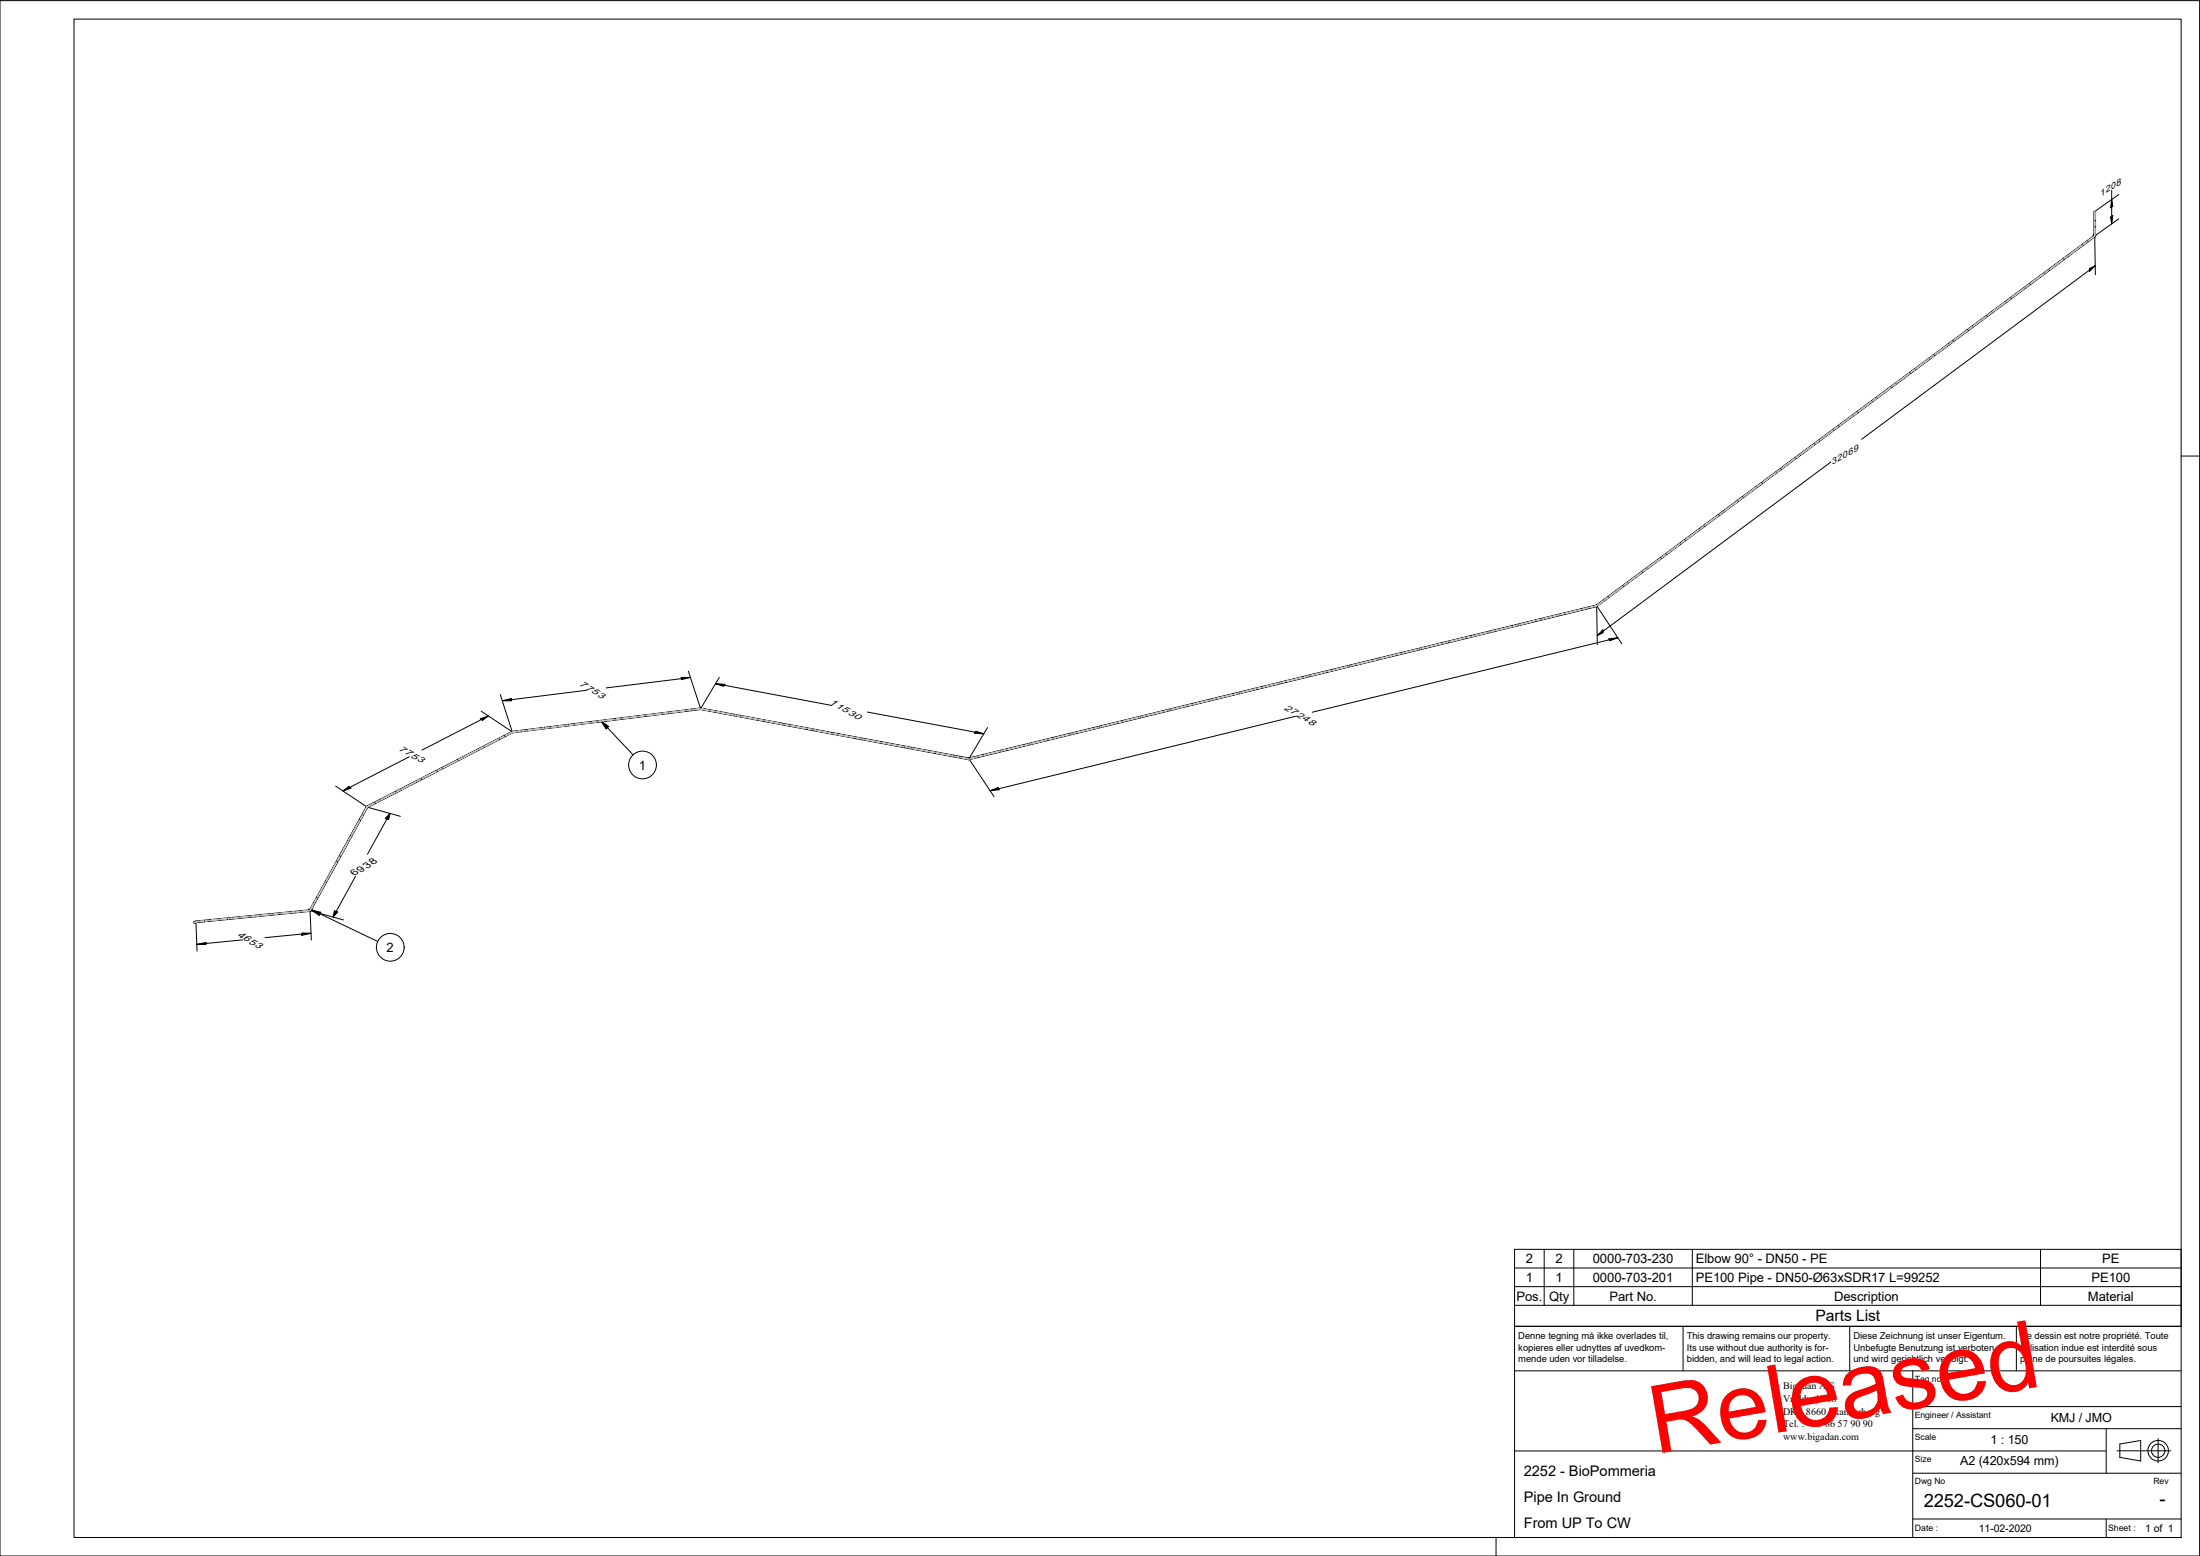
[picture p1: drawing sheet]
<svg xmlns="http://www.w3.org/2000/svg" width="594mm" height="420mm" viewBox="0 0 594 420" stroke-linecap="round" stroke-linejoin="round" font-family="sans-serif">
<!-- layer: 3D Sketch Geometry -->
<g fill="none" stroke="#c0c0c0" stroke-width=".27">
<path d="M565.7 57.1v2.2M565.7 59.9v1.1M546.7 77.8l-3.5 2.5M548 76.8l-.9 .7M551.9 74l-3.5 2.5M553.2 73l-.9 .6M557 70.1l-3.4 2.6M558.3 69.1l-.9 .7M562.2 66.3l-3.4 2.5M563.5 65.3l-.8 .7M565.7 61.5v2.2l-1.8 1.3M516.9 99.9l-.8 .6"/>
<path d="M520.8 97l-3.4 2.6M522.1 96.1l-.8 .6M526 93.1l-3.4 2.6M527.3 92.2l-.9 .6M531.2 89.3l-3.5 2.6M532.5 88.3l-.9 .7M536.4 85.5l-3.5 2.5M537.6 84.5l-.8 .6M541.5 81.6l-3.4 2.6M542.8 80.7l-.8 .6M491.1 119.1l-.9 .6M495 116.2l-3.5 2.5"/>
<path d="M496.3 115.2l-.9 .7M500.1 112.4l-3.4 2.5M501.4 111.4l-.9 .7M505.3 108.5l-3.4 2.6M506.6 107.6l-.8 .6M510.5 104.7l-3.5 2.5M511.8 103.7l-.9 .7M515.7 100.8l-3.5 2.6M463.9 139.2l-3.4 2.6M465.2 138.3l-.8 .6M469.1 135.4l-3.4 2.6M470.4 134.5l-.9 .6"/>
<path d="M474.3 131.6l-3.5 2.5M475.6 130.6l-.9 .6M479.4 127.7l-3.4 2.6M480.7 126.7l-.8 .7M484.6 123.9l-3.4 2.5M485.9 122.9l-.8 .7M489.8 120.1l-3.5 2.5M438.1 158.5l-3.5 2.5M439.3 157.5l-.8 .6M443.2 154.6l-3.4 2.6M444.5 153.7l-.8 .6M448.4 150.8l-3.4 2.5"/>
<path d="M449.7 149.8l-.9 .7M453.6 146.9l-3.5 2.6M454.9 146l-.9 .6M458.8 143.1l-3.5 2.6M460 142.1l-.8 .7M364.2 179.9l-4.2 1M365.8 179.5l-1.1 .3M370.5 178.4l-4.2 1M372 178l-1 .3M376.8 176.8l-4.2 1.1M378.3 176.4l-1 .3M383 175.3l-4.2 1"/>
<path d="M384.6 174.9l-1.1 .3M389.3 173.8l-4.2 1M390.9 173.4l-1.1 .3M395.6 172.3l-4.2 1M397.2 171.9l-1.1 .2M401.9 170.7l-4.2 1M403.4 170.3l-1 .3M408.1 169.2l-4.2 1M409.7 168.8l-1.1 .3M414.4 167.6l-4.1 1.1M416 167.3l-1 .2M420.7 166.1l-4.2 1"/>
<path d="M422.3 165.7l-1.1 .3M427 164.6l-4.2 1M428.5 164.2l-1 .3M432.9 162.3l-1.7 1.3-2.2 .5M434.2 161.3l-.9 .7M134.6 199.6l-3.7 1.9M136 198.9l-.9 .4M140.5 197.4l-2.1 .3-1.9 .9M142.1 197.2l-1.1 .2M146.9 196.6l-4.3 .5M148.4 196.4l-1 .2M153.2 195.8l-4.2 .6"/>
<path d="M154.8 195.7l-1.1 .1M159.6 195.1l-4.3 .5M161.1 194.9l-1 .1M165.9 194.3l-4.2 .5M167.5 194.1l-1.1 .1M172.3 193.5l-4.3 .5M173.8 193.3l-1 .1M178.6 192.7l-4.2 .5M180.2 192.5l-1.1 .1M185 191.9l-4.3 .5M186.5 191.7l-1 .2M187.1 191.6l2.1-.2 2.2 .4"/>
<path d="M191.9 191.9l1.1 .2M193.5 192.2l4.5 .8M198.5 193.1l1.1 .2M200.2 193.4l4.4 .9M205.1 194.4l1.1 .2M206.8 194.6l4.3 .9M211.7 195.6l1.1 .2M213.3 195.9l4.4 .8M218.3 196.8l1.1 .2M219.9 197.1l4.4 .9M224.9 198l1 .2M226.5 198.4l4.4 .8"/>
<path d="M231.4 199.3l1.1 .2M233.1 199.6l4.4 .8M282.6 199.8l-4.2 1M284.1 199.4l-1 .3M288.8 198.3l-4.2 1M290.4 197.9l-1.1 .3M295.1 196.8l-4.2 1M296.7 196.4l-1 .2M301.4 195.2l-4.2 1.1M303 194.8l-1.1 .3M307.7 193.7l-4.2 1M309.2 193.3l-1 .2"/>
<path d="M313.9 192.2l-4.1 1M315.5 191.8l-1 .2M320.3 190.6l-4.2 1M321.8 190.2l-1 .3M326.5 189.1l-4.2 1M328.1 188.7l-1.1 .3M332.8 187.6l-4.2 1M334.3 187.2l-1 .3M339.1 186l-4.2 1.1M340.7 185.6l-1.1 .3M345.4 184.5l-4.2 1M346.9 184.1l-1 .3"/>
<path d="M351.6 183l-4.2 1M353.2 182.6l-1 .2M357.9 181.4l-4.2 1.1M359.5 181.1l-1.1 .2M101 217l-1.9 .9-1 1.9M102.4 216.2l-1 .5M106.6 214l-3.8 2M108 213.3l-.9 .5M112.2 211.2l-3.7 1.9M113.6 210.4l-1 .5M117.8 208.3l-3.8 1.9M119.2 207.6l-.9 .4"/>
<path d="M123.4 205.4l-3.7 1.9M124.8 204.7l-.9 .4M129 202.5l-3.7 1.9M130.4 201.8l-.9 .5M238 200.5l1.1 .2M239.7 200.8l4.4 .8M244.6 201.7l1.1 .2M246.3 202.1l4.4 .8M251.2 203l1.1 .2M252.9 203.3l4.4 .8M257.8 204.2l1.1 .2M263.7 204.4l-2.1 .5-2.2-.4"/>
<path d="M265.3 204l-1.1 .3M270 202.9l-4.2 1M271.6 202.5l-1.1 .2M276.3 201.3l-4.2 1.1M277.8 201l-1 .2M87.8 238.4l-2 3.7M88.6 237l-.5 1M90.9 232.8l-2 3.8M91.7 231.4l-.6 1M94 227.2l-2.1 3.8M94.7 225.8l-.5 1M97.1 221.7l-2.1 3.7"/>
<path d="M97.8 220.3l-.5 .9M52.6 249.1l-.2 .1M54.9 248.7l-2.2 .3M56.5 248.5l-1 .2M61.1 248.1l-4.1 .4M62.7 247.9l-1.1 .2M67.3 247.5l-4.1 .4M68.8 247.4h-1M73.4 246.9l-4.1 .4M75 246.8h-1M79.6 246.3l-4.1 .4M81.2 246.1l-1.1 .2"/>
<path d="M84.8 244l-1.1 1.9-2 .2M85.5 242.6l-.5 .9"/>
</g>
<!-- layer: Visible -->
<g fill="none" stroke="#000" stroke-width=".27">
<path d="M565.4 57.1h.5l-.4 .1zM565.4 57.1v6.3M565.9 57.1v6.3M565.2 63.8h.3l-.1 .3M565.2 63.7l.2-.5 .2 .3 .3-.2-.1 .6-.4 .2M565.2 63.7l-.1 .1M565.2 63.8l-134.1 99.6M565.5 64.1h.1M565.5 64.1l-134.3 99.6M565.8 63.8h.1M565.9 63.8h-.1M565.9 63.7v.1"/>
<path d="M431.1 163.4l.1 .4M431.1 163.4l-169.5 41.3M431.2 163.8l-169.6 41.3M138.3 197.5l.1 .4M138.3 197.5l-39.3 20.2M138.4 197.9l-39.1 20.2M189.2 191.2v.4M189.2 191.6l-50.8 6.3M189.2 191.2l-50.9 6.3M189.2 191.6l72.4 13.5M189.2 191.2l72.4 13.5M99.3 218.1l-.3-.4-15.3 27.7"/>
<path d="M99.3 218.1l-15.1 27.5M261.6 204.7v.4M52.3 249l.2 .3zM52.8 248.7l.2 .4M52.8 248.7l-.5 .3M53 249.1l-.5 .2M83.4 245.7l-30.6 3M83.4 246.1l-30.4 3M83.7 245.6h.1M83.7 245.6v.1M83.9 245.9v.1M84.2 245.6l-.4-.2-.1 .2"/>
<path d="M84.2 245.6l-.3 .5-.4 .1-.1-.5h.3"/>
</g>
<!-- layer: Visible Narrow -->
<path d="M565.1 63.8l.4 .1-.1 .2M565.2 63.7l.3 .1v.3M565.4 63.6l.3 .2v.3M565.4 63.3h.5M565.4 63.5l.3 .2 .2-.2M565.4 63.2l.1 .3 .4-.1v-.2M83.4 245.7l.1 .5M83.7 245.7v.5M83.7 245.6l.4-.1 .1 .2M84.2 245.6l-.4-.2-.1 .2" fill="none" stroke="#000" stroke-width=".27"/>
<!-- layer: Symbol -->
<g fill="none" stroke="#000" stroke-width=".27">
<path d="M162.3 194.7l2.1 1.5-.7 .6zM162.3 194.7l8.6 9.1M84.2 245.7l2.4 .6-.4 .9zM84.2 245.7l17.8 8.5M417 337.4v15.1M425 337.4v15.1M457 337.4v15.1M551 337.4v15.1M409 347.4h180v-10h-180v15.1M409 352.5v5.6h180v-5.6M409 342.4h180M589 347.4v5.1h-180"/>
<circle cx="173.5" cy="206.6" r="3.7"/>
<circle cx="105.4" cy="255.8" r="3.7"/>
</g>
<!-- layer: Border -->
<path d="M0 .2h594v420h-594zM20 5.2h569v410h-569zM589 123.1h5M404 415.2v5" fill="none" stroke="#000" stroke-width=".27"/>
<!-- layer: Title -->
<g fill="none" stroke="#000" stroke-width=".27">
<path d="M454.5 358.1v12.1M499.5 358.1v12.1M544.5 358.1v12.1M589 358.1h-180v57.1M409 370.2h180M516.5 379.8h72.5M516.5 370.2v45M409 391.8h159.7M516.5 397.8h72.5M516.5 385.8h72.5M568.7 385.8v12M571.7 391.8h14.5"/>
<path d="M572.4 389.9l5.7-.9v5.5l-5.7-1zM582.8 388.5v6.5M516.5 410.2h72.5M568.7 410.2v5"/>
<circle cx="582.8" cy="391.7" r="2.77"/>
<circle cx="582.8" cy="391.7" r="1.8"/>
</g>
<!-- layer: Symbol -->
<g fill="#000">
<path d="M162.3 194.7l2.1 1.5-.7 .6z" fill-rule="evenodd"/>
<path d="M84.2 245.7l2.4 .6-.4 .9z" fill-rule="evenodd"/>
</g>
<!-- layer: Dimension -->
<g fill="none" stroke="#000" stroke-width=".27">
<path d="M569.9 58.6l.6-.4-.3 2.3zM570.2 53.8l.3 1.9-.6 .4zM570.2 51.4v9.1M572.1 59.1l-6.1 4.4M572.1 52.5l-6.1 4.4M564.2 72.5l1.6-.7-1.6 1.5zM565.7 64.1l.1 10.1M565.8 71.8l-63.1 46.8M494.4 124.8l-63.1 46.8M431.2 164l.1 10.1M431.3 163.8l6.6 10M432.9 170.1v.8l-1.6 .7z"/>
<path d="M434.4 172.5l2.5-.3-2.2 .8zM436.9 172.2l-82.5 20.1M129.7 194.1l2.2-.8-1.6 1.2zM129.9 192l8.1 5.4M131.9 193.3l-18 9.3M135.1 187.5l3.2 9.9M135.6 189.2l2.4-.6 .2 .6zM158.4 186.4l-22.8 2.8M183.9 183l2.5-.1-2.3 .6zM185.9 181.2l3.2 9.9M186.4 182.9l-22.7 2.9M193.2 184.6l2.5 .2-.3 .5z"/>
<path d="M193.2 184.6l31.5 5.9M194.2 182.9l-5 8.5-.1-.4M234.2 192.3l31.5 5.9M263.5 197.4l2.2 .8-2.6-.2zM266.7 196.5l-5.1 8.4v-.4M349.8 193.4l-82.5 20.1M90.6 212.3l8.2 5.4M92.6 213.6l1.6-1.2 .6 .4zM99.6 218.1l8.5 2.3M105.3 219.6l-.4 1.7-.9-.3zM105.3 219.6l-6.1 11.1M110.5 204.3l-17.9 9.3"/>
<path d="M261.8 205.2l6.6 9.9M267.3 213.5l2.2-.8 .4 .5zM96 236.6l-6 11M52.9 249.2l.3 7.6M53.1 255l2.5-.5v.6zM65.6 253.8l-12.5 1.2M81.5 251.9l2.5 .1-2.5 .6zM83.7 246.2l.4 7.6M84 252l-12.5 1.2M84.2 246l8.6 2.4M90.3 246l.9 .3-1.2 1.3z"/>
</g>
<g fill="#000">
<path d="M569.9 58.6l.6-.4-.3 2.3z" fill-rule="evenodd"/>
<path d="M570.2 53.8l.3 1.9-.6 .4z" fill-rule="evenodd"/>
<path d="M564.2 72.5l1.6-.7-1.6 1.5z" fill-rule="evenodd"/>
<path d="M432.9 170.1v.8l-1.6 .7z" fill-rule="evenodd"/>
<path d="M434.4 172.5l2.5-.3-2.2 .8z" fill-rule="evenodd"/>
<path d="M129.7 194.1l2.2-.8-1.6 1.2z" fill-rule="evenodd"/>
<path d="M135.6 189.2l2.4-.6 .2 .6z" fill-rule="evenodd"/>
<path d="M183.9 183l2.5-.1-2.3 .6z" fill-rule="evenodd"/>
<path d="M193.2 184.6l2.5 .2-.3 .5z" fill-rule="evenodd"/>
<path d="M263.5 197.4l2.2 .8-2.6-.2z" fill-rule="evenodd"/>
<path d="M92.6 213.6l1.6-1.2 .6 .4z" fill-rule="evenodd"/>
<path d="M267.3 213.5l2.2-.8 .4 .5z" fill-rule="evenodd"/>
<path d="M105.3 219.6l-.4 1.7-.9-.3z" fill-rule="evenodd"/>
<path d="M53.1 255l2.5-.5v.6z" fill-rule="evenodd"/>
<path d="M81.5 251.9l2.5 .1-2.5 .6z" fill-rule="evenodd"/>
<path d="M90.3 246l.9 .3-1.2 1.3z" fill-rule="evenodd"/>
</g>
<text font-size="25.5" fill="#f00" x="447" y="392.7" transform="rotate(-10 447 392.7)">Released</text>
<g font-size="5">
<text x="519.5" y="406.9">2252-CS060-01</text>
<text x="583.2" y="406.4">-</text>
</g>
<text font-size="4.2" x="490.3" y="356.8">Parts List</text>
<g font-size="3.9">
<text x="411.5" y="398.7">2252 - BioPommeria</text>
<text x="411.5" y="405.6">Pipe In Ground</text>
<text x="411.5" y="412.7">From UP To CW</text>
</g>
<g font-size="3.5">
<text x="172.5" y="207.8">1</text>
<text x="104.4" y="257">2</text>
<text x="412" y="341.1">2</text>
<text x="420" y="341.1">2</text>
<text x="430.1" y="341.1">0000-703-230</text>
<text x="457.9" y="341.2">Elbow 90° - DN50 - PE</text>
<text x="567.7" y="341.1">PE</text>
<text x="412" y="346.2">1</text>
<text x="420" y="346.2">1</text>
<text x="430.1" y="346.2">0000-703-201</text>
<text x="457.9" y="346.2">PE100 Pipe - DN50-Ø63xSDR17 L=99252</text>
<text x="564.8" y="346.2">PE100</text>
<text x="409.5" y="351.2">Pos.</text>
<text x="418.3" y="351.2">Qty</text>
<text x="434.6" y="351.2">Part No.</text>
<text x="495.3" y="351.2">Description</text>
<text x="563.8" y="351.2">Material</text>
</g>
<g font-size="3.4">
<text x="537.5" y="390">1 : 150</text>
<text x="553.8" y="384">KMJ / JMO</text>
<text x="529.3" y="395.6">A2 (420x594 mm)</text>
</g>
<g font-size="2.8">
<text x="534.4" y="413.6">11-02-2020</text>
<text x="579.2" y="413.6">1 of 1</text>
</g>
<g font-size="2.7">
<text x="100.7" y="233.7" transform="rotate(-30 100.7 233.7)">8</text>
<text x="99" y="234.7" transform="rotate(-30 99 234.7)">3</text>
<text x="481.5" y="375.2">Bigadan A/S</text>
<text x="481.5" y="378.6">Vroldvej168</text>
<text x="481.5" y="382">DK - 8660 Skanderborg</text>
<text x="481.5" y="385.4">Tel. : +45</text>
<text x="481.5" y="388.8">www.bigadan.com</text>
<text x="492.8" y="385.4">86</text>
<text x="496.2" y="385.4">57</text>
<text x="499.7" y="385.4">90</text>
<text x="503" y="385.4">90</text>
</g>
<g font-size="2.6">
<text x="95.6" y="236.6" transform="rotate(-30 95.6 236.6)">6</text>
<text x="97.3" y="235.6" transform="rotate(-30 97.3 235.6)">9</text>
<text x="63.9" y="252.6" transform="rotate(30 63.9 252.6)">4653</text>
</g>
<g font-size="2.5">
<text x="567.2" y="53.1" transform="rotate(-30 567.2 53.1)">1208</text>
<text x="494.8" y="125.6" transform="rotate(-30 494.8 125.6)">32069</text>
<text x="156.3" y="185.1" transform="rotate(30 156.3 185.1)">7</text>
<text x="157.9" y="186" transform="rotate(30 157.9 186)">7</text>
<text x="159.6" y="186.9" transform="rotate(30 159.6 186.9)">5</text>
<text x="161.2" y="187.9" transform="rotate(30 161.2 187.9)">3</text>
<text x="225.6" y="190.8" transform="rotate(30 225.6 190.8)">1</text>
<text x="348.2" y="192.3" transform="rotate(30 348.2 192.3)">7</text>
<text x="410" y="364.7">kopieres eller udnyttes af uvedkom-</text>
<text x="410" y="361.7">Denne tegning må ikke overlades til,</text>
<text x="455.5" y="361.7">This drawing remains our property.</text>
<text x="455.5" y="364.7">Its use without due authority is for-</text>
<text x="500.5" y="364.7">Unbefugte Benutzung ist verboten</text>
<text x="500.5" y="361.7">Diese Zeichnung ist unser Eigentum.</text>
<text x="545.5" y="364.7">utilisation indue est interdité sous</text>
<text x="545.5" y="361.7">Ce dessin est notre propriété. Toute</text>
<text x="410" y="367.9">mende uden vor tilladelse.</text>
<text x="455.5" y="367.9">bidden, and will lead to legal action.</text>
<text x="500.5" y="367.9">und wird gerichtlich verfolgt.</text>
<text x="545.5" y="367.9">peine de poursuites légales.</text>
</g>
<g font-size="2.4">
<text x="223.9" y="189.9" transform="rotate(30 223.9 189.9)">1</text>
<text x="227.2" y="191.8" transform="rotate(30 227.2 191.8)">5</text>
<text x="346.6" y="191.4" transform="rotate(30 346.6 191.4)">2</text>
<text x="228.8" y="192.7" transform="rotate(30 228.8 192.7)">3</text>
<text x="230.4" y="193.7" transform="rotate(30 230.4 193.7)">0</text>
<text x="349.8" y="193.3" transform="rotate(30 349.8 193.3)">2</text>
<text x="351.5" y="194.2" transform="rotate(30 351.5 194.2)">4</text>
<text x="353.1" y="195.1" transform="rotate(30 353.1 195.1)">8</text>
<text x="107.5" y="202.4" transform="rotate(30 107.5 202.4)">7</text>
<text x="109.1" y="203.3" transform="rotate(30 109.1 203.3)">7</text>
<text x="110.8" y="204.3" transform="rotate(30 110.8 204.3)">5</text>
<text x="112.4" y="205.3" transform="rotate(30 112.4 205.3)">3</text>
<text x="517.1" y="413.5">Date :</text>
<text x="569.3" y="413.5">Sheet :</text>
</g>
<g font-size="2.3">
<text x="517.1" y="373.2">Tag no.</text>
<text x="517.1" y="382.8">Engineer / Assistant</text>
<text x="517.1" y="388.8">Scale</text>
<text x="517.1" y="394.8">Size</text>
<text x="517.1" y="400.8">Dwg No</text>
<text x="581.5" y="400.8">Rev</text>
</g>
</svg>
